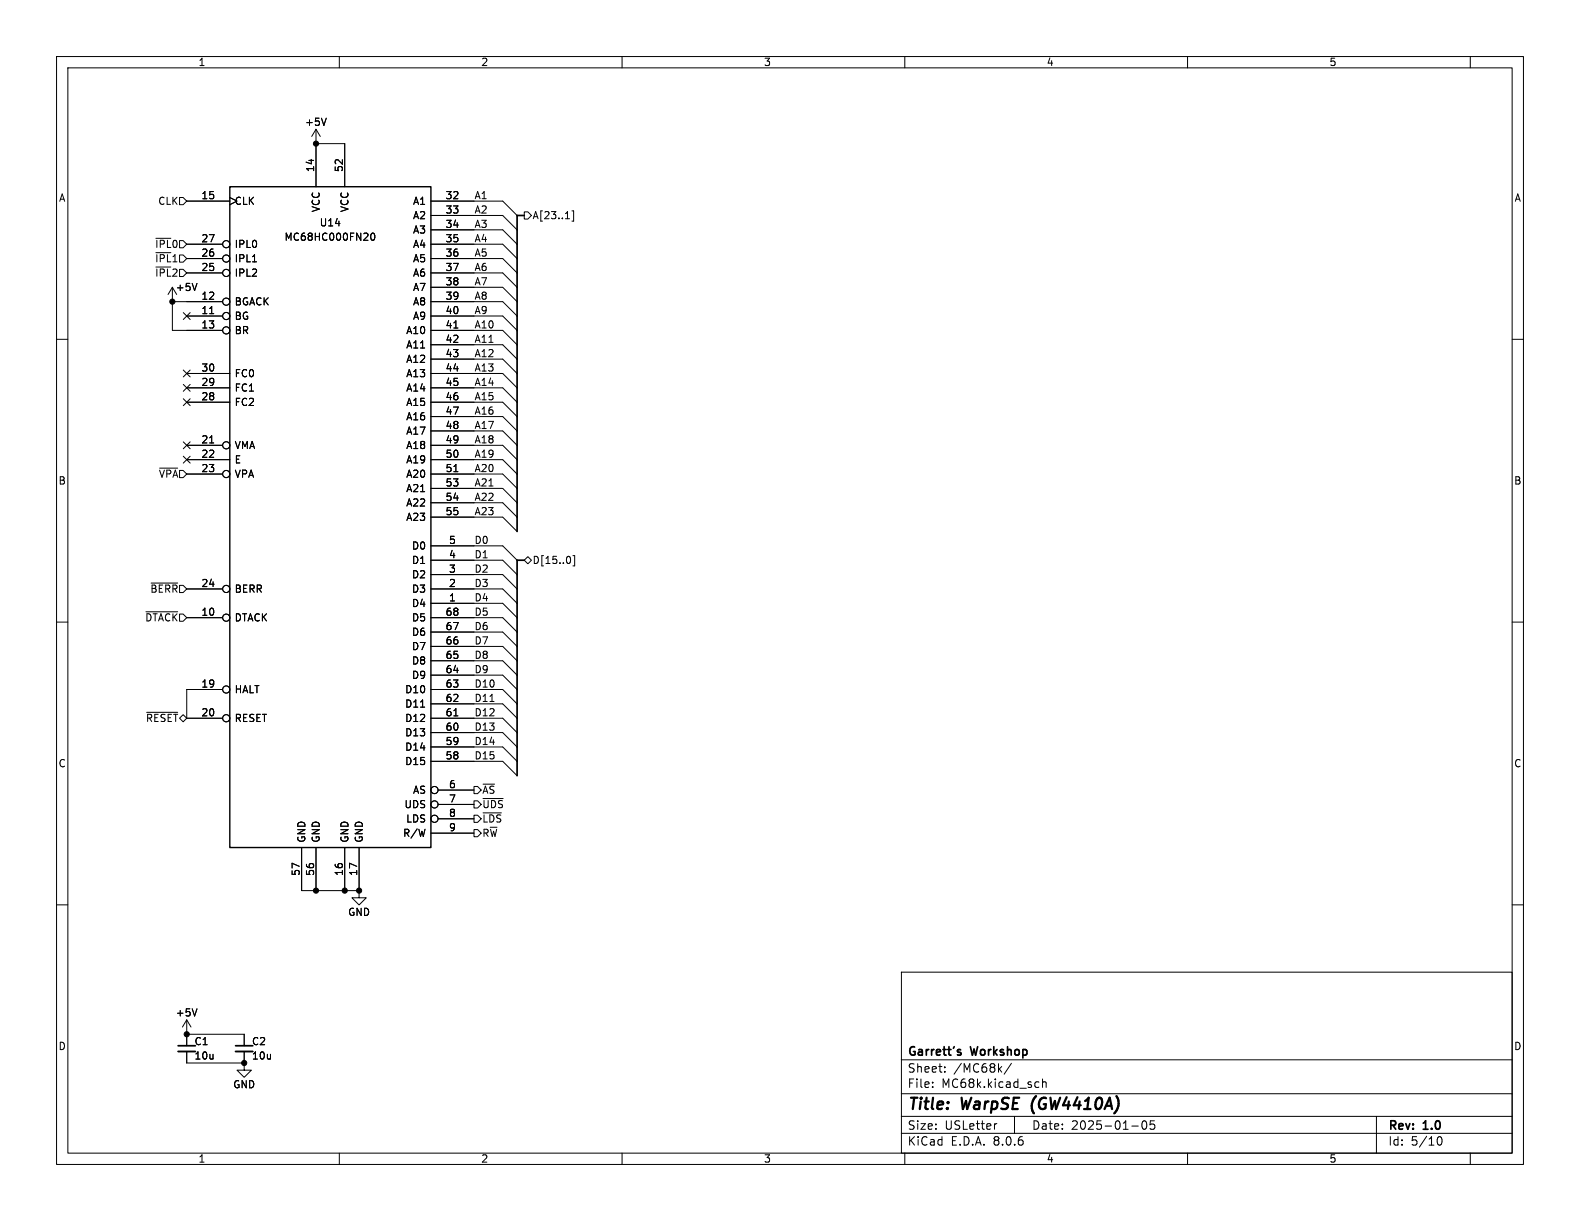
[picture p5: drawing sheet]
<svg xmlns="http://www.w3.org/2000/svg" width="279mm" height="216mm" viewBox="0 0 279 216" stroke-linecap="round" stroke-linejoin="round" font-family="sans-serif">
<g fill="none" stroke="#000" stroke-width=".18">
<path d="M10 10h259.4v195.9h-259.4zM12 12h255.4v191.9h-255.4zM60 10v2M110 10v2M160 10v2M210 10v2M260 10v2M31.7 34.9h.7l.6 .7-.6 .6h-.7zM33 35.6h7.6M40.6 34.9l1.3 .7-1.3 .6M55.9 22.9v10.1M55.9 25.4h5.1v7.6"/>
<path d="M55.9 22.9l-.8 1.2M55.9 22.9l.7 1.2M57.7 20.9l-.4 1.3M76.2 35.6h12.7l2.5 2.5M76.2 38.1h12.7l2.5 2.5M92.7 37.5h.6l.7 .6-.7 .6h-.6zM100 38.7h.7M101.1 37.3h.3v1.8h-.3M10 60h2M27.6 42.1h2.6M29.7 52.1l.8-1.3v7.6h8.9M30.5 53.3h8.9"/>
<path d="M32.4 55.3l1.2 1.2M33 55.9h6.4M33 48.3h6.4M33 45.7h6.4M33 43.2h6.4M33.6 55.3l-1.2 1.2M34.8 50.1l-.4 1.3M37.1 55.5h.7M44.6 46.3h.8M65.7 41.3l.2-.1a.68 .68 0 0 1 .4 .7 .68 .68 0 0 1-.4 .6l-.2-.1-.1-.4zM76.2 55.9h12.7l2.5 2.5M76.2 53.3h12.7l2.5 2.6"/>
<path d="M76.2 58.4h12.7l2.5 2.6M76.2 48.3h12.7l2.5 2.5M76.2 45.7h12.7l2.5 2.6M76.2 43.2h12.7l2.5 2.5M76.2 40.6h12.7l2.5 2.6M76.2 50.8h12.7l2.5 2.5M80.3 58h.7M267.4 60h2M32.4 68l1.2 1.2M32.4 78.1l1.2 1.2M32.4 65.4l1.2 1.2M32.4 70.5l1.2 1.2"/>
<path d="M33 78.7h6.4M33 71.1h7.6M33 68.6h7.6M33 66h7.6M33.6 68l-1.2 1.2M33.6 78.1l-1.2 1.2M33.6 65.4l-1.2 1.2M33.6 70.5l-1.2 1.2M37.1 78.3h.7M76.2 78.7h12.7l2.5 2.6M76.2 71.1h12.7l2.5 2.6M76.2 68.6h12.7l2.5 2.5"/>
<path d="M76.2 66h12.7l2.5 2.6M76.2 61h12.7l2.5 2.5M76.2 63.5h12.7l2.5 2.5M76.2 73.7h12.7l2.5 2.5M76.2 76.2h12.7l2.5 2.5M28.2 82.8h3.2M32.4 80.7l1.2 1.2M33 81.3h7.6M33 83.8h6.4M33.6 80.7l-1.2 1.2M76.2 81.3h12.7l2.5 2.5M76.2 83.8h12.7l2.5 2.6"/>
<path d="M76.2 99.1h12.7l2.5 2.5M76.2 96.5h12.7l2.5 2.6M76.2 86.4h12.7l2.5 2.5M76.2 88.9h12.7l2.5 2.5M76.2 91.4h12.7l2.5 2.6M80.3 83.4h.7M92.7 99.1l.6-.7 .7 .7-.7 .6zM100.8 98.5l.1 .4-.1 .6M101.3 98.2h.3v1.9h-.3M10 110h2M25.8 108.2h5.6M26.7 103.1h4.7"/>
<path d="M33 109.2h6.4M33 104.1h6.4M76.2 106.7h12.7l2.5 2.5M76.2 109.2h12.7l2.5 2.6M76.2 104.1h12.7l2.5 2.6M76.2 101.6h12.7l2.5 2.5M76.2 119.4h12.7l2.5 2.5M76.2 116.8h12.7l2.5 2.6M76.2 114.3h12.7l2.5 2.5M76.2 111.8h12.7l2.5 2.5M267.4 110h2M25.9 126h5.5"/>
<path d="M39.4 121.9h-6.4v5.1h6.4M74.4 125h.7M76.2 121.9h12.7l2.5 2.6M76.2 127h12.7l2.5 2.5M76.2 134.6h12.7l2.5 2.6M76.2 132.1h12.7l2.5 2.5M76.2 129.5h12.7l2.5 2.6M76.2 124.5h12.7l2.5 2.5M77.5 139.7h6.3M80.3 126.6h.7M83.8 139.1h.7l.6 .6-.6 .6h-.7zM86.6 124h.8"/>
<path d="M10 160h2M53.3 149.9v7.6h10.2M55.9 149.9v7.6M61 149.9v7.6M63.5 157.5v1.3h1.3l-1.3 1.2-1.3-1.2h1.3M63.5 149.9v7.6M76.2 147.3h7.6M77.5 142.2h6.3M77.5 144.8h6.3M83.8 141.6h.7l.6 .6-.6 .7h-.7zM83.8 146.7h.7l.6 .6-.6 .7h-.7zM83.8 144.1h.7l.6 .7-.6 .6h-.7z"/>
<path d="M85.4 141.2h3.6M85.4 143.7h3.3M267.4 160h2M34.8 178.4l-.4 1.2M159.4 171.9h108v32h-108zM33 180.3v4.6M33 185.9v2.1h10.2M33 182.9h10.2v2M33 180.3l-.7 1.3M33 180.3l.8 1.3M43.2 188v1.2h1.2l-1.2 1.3-1.3-1.3h1.3M43.2 185.9v2.1"/>
<path d="M159.4 197.4h108M159.4 193.4h108M159.4 187.4h108M164.9 192.1v.2M164.9 191.4v.1M167.1 189.4v.2M167.1 188.7v.1M176.3 198.7l-.3 .1M178.9 188l-1.3 1.9M179.4 197.4v3M183.3 191.3l.4 .1M183.7 192.2l-.4 .1"/>
<path d="M184.4 191.4l.2-.1 .3 .1 .1 .9M184.4 190.8v1.5M200.1 199.1h1.2M202.1 198.3l.2-.1a.81 .81 0 0 1 .6 .6 .81 .81 0 0 1-.3 .8l-.2 .1a.81 .81 0 0 1-.3-1.4zM204.1 198.2h-.7v.7l.2-.1h.5l.1 .2-.1 .5-.2 .2-.5-.2M243.4 197.4v6.5M60 203.9v2M110 203.9v2M159.4 200.4h108M160 203.9v2M210 203.9v2M254.1 201.6l.2-.5 .2-.1a.8 .8 0 0 1 .5 .7 .8 .8 0 0 1-.5 .8l-.2-.2-.2-.4"/>
<path d="M260 203.9v2"/>
<circle cx="40" cy="55.9" r=".63"/>
<circle cx="40" cy="48.3" r=".63"/>
<circle cx="40" cy="43.2" r=".63"/>
<circle cx="40" cy="53.3" r=".63"/>
<circle cx="40" cy="58.4" r=".63"/>
<circle cx="40" cy="45.7" r=".63"/>
<circle cx="40" cy="78.7" r=".63"/>
<circle cx="40" cy="83.8" r=".63"/>
<circle cx="40" cy="109.2" r=".63"/>
<circle cx="40" cy="104.1" r=".63"/>
<circle cx="40" cy="121.9" r=".63"/>
<circle cx="40" cy="127" r=".63"/>
<circle cx="76.8" cy="139.7" r=".63"/>
<circle cx="76.8" cy="142.2" r=".63"/>
<circle cx="76.8" cy="144.8" r=".63"/>
</g>
<path d="M182.5 195.2v1.1" fill="none" stroke="#000" stroke-width=".4"/>
<path d="M92.7 38.1h-1.3v55.9M92.7 99.1h-1.3v38.1M31.5 184.9h3M41.7 184.9h3M169.5 186.1h.4l.1 .3-.3 .2h-.2M169.5 185.6h.4" fill="none" stroke="#000" stroke-width=".3"/>
<path d="M40.6 33h35.6v116.9h-35.6z" fill="none" stroke="#000" stroke-width=".25"/>
<path d="M31.5 185.9h3M41.7 185.9h3" fill="none" stroke="#000" stroke-width=".33"/>
<g fill="#000" stroke="#000" stroke-width=".18">
<circle cx="55.9" cy="25.4" r=".46"/>
<circle cx="30.5" cy="53.3" r=".46"/>
<circle cx="55.9" cy="157.5" r=".46"/>
<circle cx="61" cy="157.5" r=".46"/>
<circle cx="63.5" cy="157.5" r=".46"/>
<circle cx="33" cy="182.9" r=".46"/>
<circle cx="43.2" cy="188" r=".46"/>
</g>
<g font-size="2.8">
<text x="160.4" y="196.8">Title:</text>
<text x="170.1" y="196.8">WarpSE</text>
<text x="183.2" y="196.8">(GW4410A)</text>
</g>
<g font-size="2.1">
<text x="160.4" y="189.9">Sheet:</text>
<text x="160.4" y="187.1">Garrett's</text>
<text x="168.6" y="189.9">/MC68k/</text>
<text x="171.8" y="187.1">Workshop</text>
<text x="160.4" y="192.6">File:</text>
<text x="166.5" y="192.6">MC68k.kicad_sch</text>
<text x="160.4" y="202.8">KiCad</text>
<text x="160.4" y="200">Size:</text>
<text x="167.1" y="200">USLetter</text>
<text x="168.1" y="202.8">E.D.A.</text>
<text x="175.7" y="202.8">8.0.6</text>
<text x="182.4" y="200">Date:</text>
<text x="189.4" y="200">2025-01-05</text>
<text x="245.4" y="200.2">Rev:</text>
<text x="245.4" y="202.8">Id:</text>
<text x="249.5" y="202.8">5/10</text>
<text x="251.8" y="200.2">1.0</text>
</g>
<g font-size="1.8">
<text x="35" y="11.9">1</text>
<text x="85" y="11.9">2</text>
<text x="135" y="11.9">3</text>
<text x="185" y="11.9">4</text>
<text x="235" y="11.9">5</text>
<text x="53.8" y="22.5">+5V</text>
<text x="10.3" y="35.9">A</text>
<text x="35.5" y="35.3">15</text>
<text x="55.6" y="30.5" transform="rotate(-90 55.6 30.5)">14</text>
<text x="60.7" y="30.5" transform="rotate(-90 60.7 30.5)">52</text>
<text x="78.7" y="35.3">32</text>
<text x="83.8" y="35.3">A1</text>
<text x="267.7" y="35.9">A</text>
<text x="27.9" y="36.4">CLK</text>
<text x="41.4" y="36.4">CLK</text>
<text x="56.4" y="40.2">U14</text>
<text x="56.7" y="37.6" transform="rotate(-90 56.7 37.6)">VCC</text>
<text x="61.8" y="37.6" transform="rotate(-90 61.8 37.6)">VCC</text>
<text x="72.9" y="36.4">A1</text>
<text x="72.9" y="39">A2</text>
<text x="72.9" y="41.5">A3</text>
<text x="78.7" y="37.8">33</text>
<text x="78.7" y="40.4">34</text>
<text x="83.8" y="40.4">A3</text>
<text x="83.8" y="37.8">A2</text>
<text x="94.1" y="39">A[23..1]</text>
<text x="27.3" y="46.6">~{IPL}1</text>
<text x="27.3" y="44">~{IPL}0</text>
<text x="35.5" y="45.5">26</text>
<text x="35.5" y="42.9">27</text>
<text x="41.4" y="46.6">IPL1</text>
<text x="41.4" y="44">IPL0</text>
<text x="50.2" y="42.8">MC68HC000FN20</text>
<text x="72.9" y="44">A4</text>
<text x="72.9" y="46.6">A5</text>
<text x="78.7" y="42.9">35</text>
<text x="78.7" y="45.5">36</text>
<text x="83.8" y="48">A6</text>
<text x="83.8" y="42.9">A4</text>
<text x="83.8" y="45.5">A5</text>
<text x="27.3" y="49.1">~{IPL}2</text>
<text x="31" y="51.7">+5V</text>
<text x="35.5" y="53.1">12</text>
<text x="35.5" y="48">25</text>
<text x="41.4" y="49.1">IPL2</text>
<text x="72.9" y="49.1">A6</text>
<text x="72.9" y="51.7">A7</text>
<text x="78.7" y="48">37</text>
<text x="78.7" y="50.5">38</text>
<text x="78.7" y="53.1">39</text>
<text x="83.8" y="50.5">A7</text>
<text x="83.8" y="53.1">A8</text>
<text x="35.5" y="55.6">11</text>
<text x="35.5" y="58.2">13</text>
<text x="41.4" y="56.7">BG</text>
<text x="41.4" y="54.2">BGACK</text>
<text x="41.4" y="59.3">BR</text>
<text x="71.7" y="59.3">A10</text>
<text x="72.9" y="54.2">A8</text>
<text x="72.9" y="56.7">A9</text>
<text x="78.7" y="55.6">40</text>
<text x="78.7" y="58.2">41</text>
<text x="83.8" y="55.6">A9</text>
<text x="83.8" y="58.2">A10</text>
<text x="35.5" y="65.8">30</text>
<text x="71.7" y="61.8">A11</text>
<text x="71.7" y="64.4">A12</text>
<text x="78.7" y="60.7">42</text>
<text x="78.7" y="63.2">43</text>
<text x="78.7" y="65.8">44</text>
<text x="83.8" y="65.8">A13</text>
<text x="83.8" y="60.7">A11</text>
<text x="83.8" y="63.2">A12</text>
<text x="35.5" y="70.9">28</text>
<text x="35.5" y="68.3">29</text>
<text x="41.4" y="72">FC2</text>
<text x="41.4" y="69.4">FC1</text>
<text x="41.4" y="66.9">FC0</text>
<text x="71.7" y="66.9">A13</text>
<text x="71.7" y="69.4">A14</text>
<text x="71.7" y="72">A15</text>
<text x="78.7" y="68.3">45</text>
<text x="78.7" y="70.9">46</text>
<text x="83.8" y="68.3">A14</text>
<text x="83.8" y="70.9">A15</text>
<text x="71.7" y="74.5">A16</text>
<text x="71.7" y="77.1">A17</text>
<text x="78.7" y="73.4">47</text>
<text x="78.7" y="75.9">48</text>
<text x="83.8" y="73.4">A16</text>
<text x="83.8" y="75.9">A17</text>
<text x="35.5" y="78.5">21</text>
<text x="35.5" y="81">22</text>
<text x="35.5" y="83.6">23</text>
<text x="41.4" y="79.6">VMA</text>
<text x="41.4" y="82.1">E</text>
<text x="71.7" y="79.6">A18</text>
<text x="71.7" y="82.1">A19</text>
<text x="78.7" y="78.5">49</text>
<text x="78.7" y="81">50</text>
<text x="78.7" y="83.6">51</text>
<text x="83.8" y="83.6">A20</text>
<text x="83.8" y="78.5">A18</text>
<text x="83.8" y="81">A19</text>
<text x="10.3" y="85.9">B</text>
<text x="28" y="84.7">~{VPA}</text>
<text x="41.4" y="84.7">VPA</text>
<text x="71.7" y="84.7">A20</text>
<text x="71.7" y="87.2">A21</text>
<text x="71.7" y="89.8">A22</text>
<text x="78.7" y="86.1">53</text>
<text x="78.7" y="88.6">54</text>
<text x="83.8" y="88.6">A22</text>
<text x="83.8" y="86.1">A21</text>
<text x="267.7" y="85.9">B</text>
<text x="71.7" y="92.3">A23</text>
<text x="78.7" y="91.2">55</text>
<text x="83.8" y="91.2">A23</text>
<text x="72.8" y="99.9">D1</text>
<text x="72.8" y="97.4">D0</text>
<text x="79.3" y="101.3">3</text>
<text x="79.3" y="98.8">4</text>
<text x="79.3" y="96.3">5</text>
<text x="83.8" y="96.3">D0</text>
<text x="83.8" y="98.8">D1</text>
<text x="83.8" y="101.3">D2</text>
<text x="94.1" y="99.9">D[15..0]</text>
<text x="26.5" y="105">~{BERR}</text>
<text x="35.5" y="103.9">24</text>
<text x="41.4" y="105">BERR</text>
<text x="72.8" y="107.5">D4</text>
<text x="72.8" y="105">D3</text>
<text x="72.8" y="102.5">D2</text>
<text x="79.3" y="106.4">1</text>
<text x="79.3" y="103.9">2</text>
<text x="83.8" y="106.4">D4</text>
<text x="83.8" y="103.9">D3</text>
<text x="25.6" y="110.1">~{DTACK}</text>
<text x="35.5" y="109">10</text>
<text x="41.4" y="110.1">DTACK</text>
<text x="72.8" y="112.6">D6</text>
<text x="72.8" y="110.1">D5</text>
<text x="78.7" y="111.5">67</text>
<text x="78.7" y="109">68</text>
<text x="83.8" y="111.5">D6</text>
<text x="83.8" y="109">D5</text>
<text x="72.8" y="117.7">D8</text>
<text x="72.8" y="115.2">D7</text>
<text x="78.7" y="119.1">64</text>
<text x="78.7" y="116.6">65</text>
<text x="78.7" y="114">66</text>
<text x="83.8" y="114">D7</text>
<text x="83.8" y="119.1">D9</text>
<text x="83.8" y="116.6">D8</text>
<text x="35.5" y="121.7">19</text>
<text x="41.4" y="122.8">HALT</text>
<text x="71.5" y="125.3">D11</text>
<text x="71.5" y="122.8">D10</text>
<text x="72.8" y="120.2">D9</text>
<text x="78.7" y="124.2">62</text>
<text x="78.7" y="121.7">63</text>
<text x="83.8" y="124.2">D11</text>
<text x="83.8" y="121.7">D10</text>
<text x="25.7" y="127.9">~{RESET}</text>
<text x="35.5" y="126.7">20</text>
<text x="41.4" y="127.9">RESET</text>
<text x="71.5" y="130.4">D13</text>
<text x="71.5" y="127.9">D12</text>
<text x="78.7" y="131.8">59</text>
<text x="78.7" y="129.3">60</text>
<text x="78.7" y="126.7">61</text>
<text x="83.8" y="129.3">D13</text>
<text x="83.8" y="126.7">D12</text>
<text x="83.8" y="131.8">D14</text>
<text x="10.3" y="135.9">C</text>
<text x="71.5" y="135.5">D15</text>
<text x="71.5" y="132.9">D14</text>
<text x="78.7" y="134.4">58</text>
<text x="83.8" y="134.4">D15</text>
<text x="267.7" y="135.9">C</text>
<text x="71.4" y="143.1">UDS</text>
<text x="72.9" y="140.6">AS</text>
<text x="79.3" y="139.4">6</text>
<text x="79.3" y="142">7</text>
<text x="85.2" y="140.6">~{AS}</text>
<text x="85.2" y="143.1">~{UDS}</text>
<text x="54.2" y="149.1" transform="rotate(-90 54.2 149.1)">GND</text>
<text x="56.7" y="149.1" transform="rotate(-90 56.7 149.1)">GND</text>
<text x="61.8" y="149.1" transform="rotate(-90 61.8 149.1)">GND</text>
<text x="64.4" y="149.1" transform="rotate(-90 64.4 149.1)">GND</text>
<text x="71.2" y="148.2">R/W</text>
<text x="71.7" y="145.6">LDS</text>
<text x="79.3" y="144.5">8</text>
<text x="79.3" y="147.1">9</text>
<text x="85.2" y="148.2">R~{W}</text>
<text x="85.2" y="145.6">~{LDS}</text>
<text x="53.1" y="155" transform="rotate(-90 53.1 155)">57</text>
<text x="55.6" y="155" transform="rotate(-90 55.6 155)">56</text>
<text x="60.7" y="155" transform="rotate(-90 60.7 155)">16</text>
<text x="63.2" y="155" transform="rotate(-90 63.2 155)">17</text>
<text x="61.5" y="162.2">GND</text>
<text x="31" y="179.9">+5V</text>
<text x="10.3" y="185.9">D</text>
<text x="34.3" y="185">C1</text>
<text x="44.5" y="185">C2</text>
<text x="267.7" y="185.9">D</text>
<text x="34.3" y="187.6">10u</text>
<text x="44.5" y="187.6">10u</text>
<text x="41.1" y="192.6">GND</text>
<text x="35" y="205.8">1</text>
<text x="85" y="205.8">2</text>
<text x="135" y="205.8">3</text>
<text x="185" y="205.8">4</text>
<text x="235" y="205.8">5</text>
</g>
</svg>
